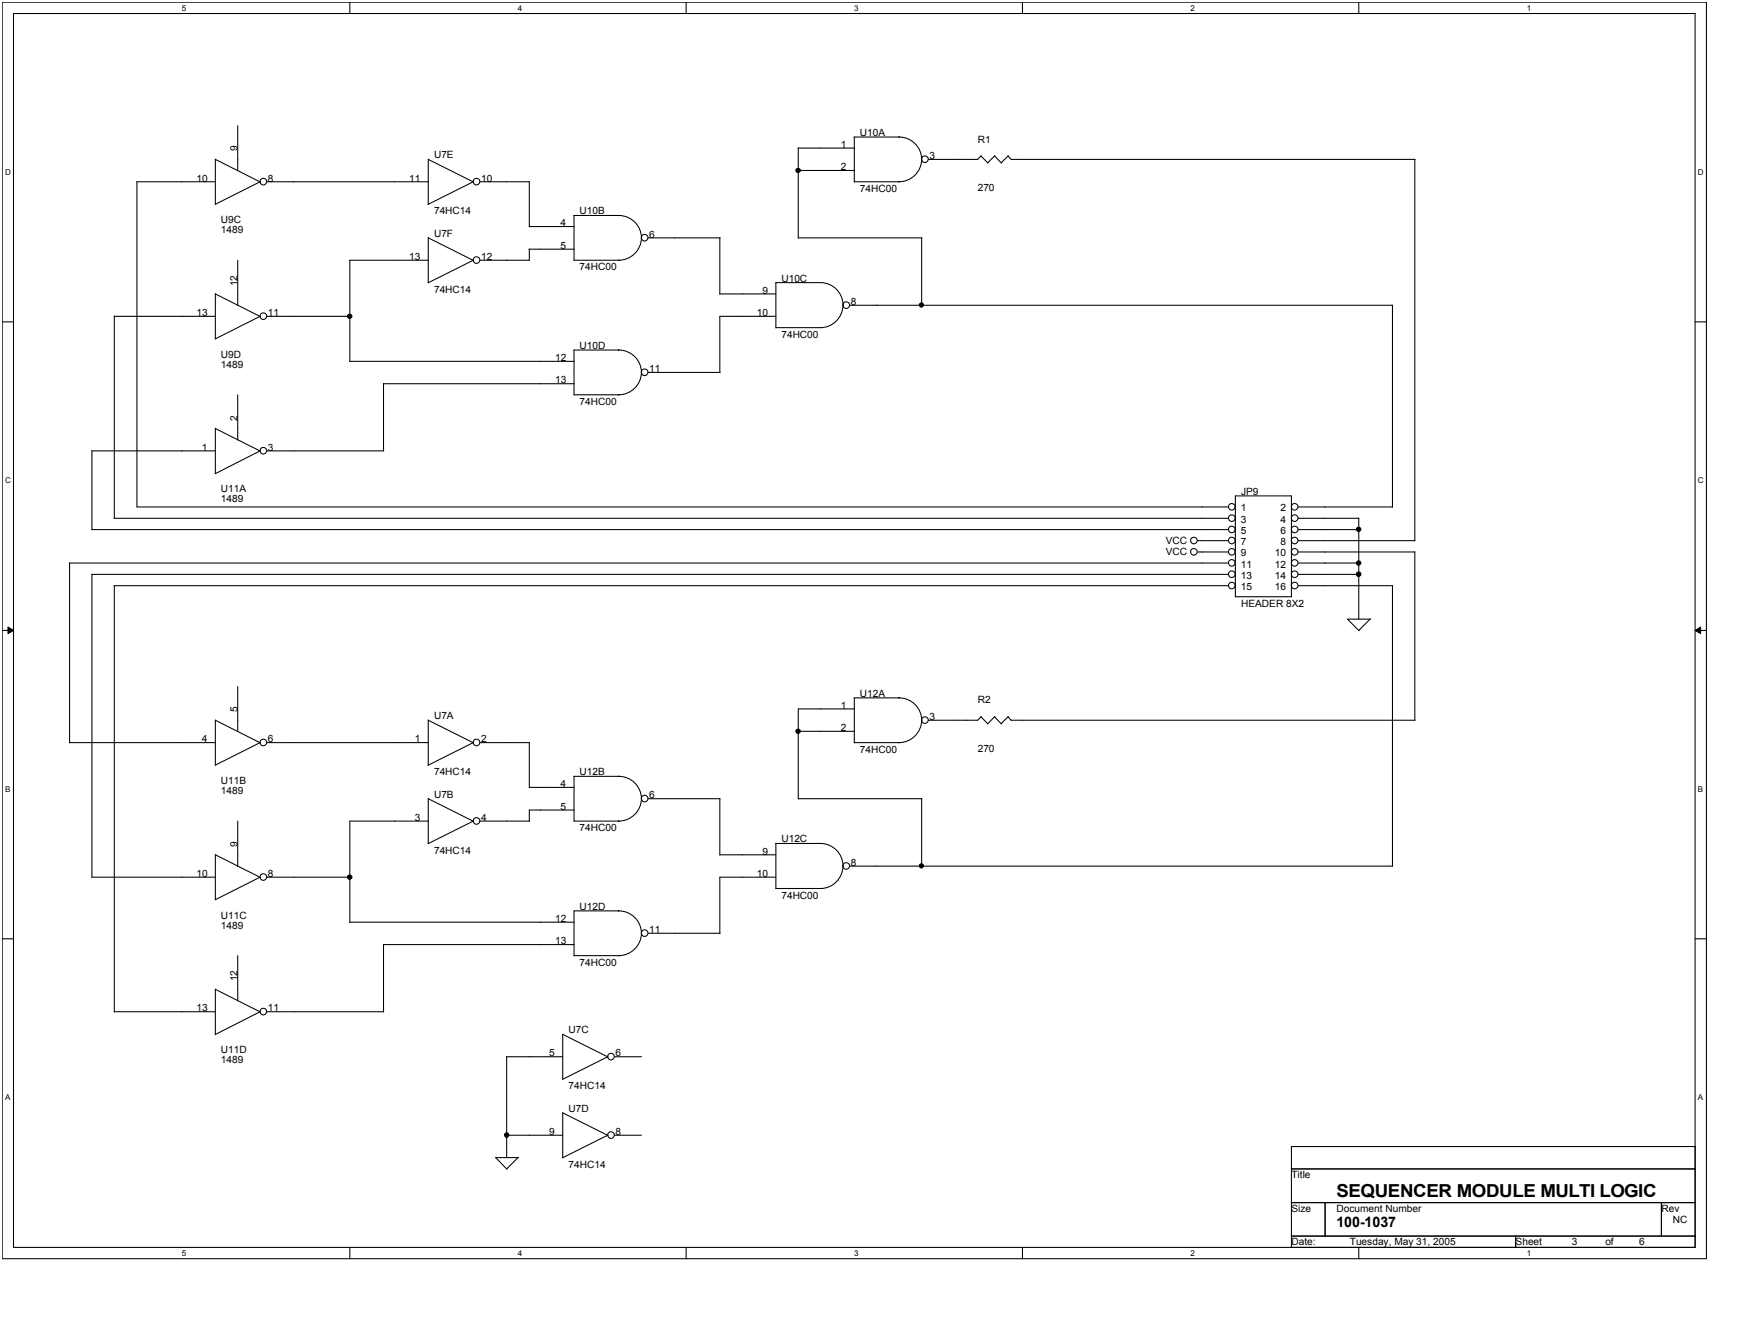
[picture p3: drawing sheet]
<svg xmlns="http://www.w3.org/2000/svg" width="279mm" height="216mm" viewBox="0 0 279 216" stroke-linecap="round" stroke-linejoin="round" font-family="sans-serif">
<path d="M.4 .4h274.1v202h-274.1zM2.2 2.2h270.5v198.3h-270.5z" fill="none" stroke="#000" stroke-width=".17"/>
<g fill="#fff">
<path d="M29.2 .6h.7v1.4h-.7z"/>
<path d="M29.2 200.7h.7v1.4h-.7z"/>
</g>
<path d="M56.3 .4v1.8M56.3 200.5v1.9" fill="none" stroke="#000" stroke-width=".17"/>
<g fill="#fff">
<path d="M83.3 .6h.7v1.4h-.7z"/>
<path d="M83.3 200.7h.7v1.4h-.7z"/>
</g>
<path d="M110.4 .4v1.8M110.4 200.5v1.9" fill="none" stroke="#000" stroke-width=".17"/>
<g fill="#fff">
<path d="M137.4 .6h.7v1.4h-.7z"/>
<path d="M137.4 200.7h.7v1.4h-.7z"/>
</g>
<path d="M164.5 .4v1.8M164.5 200.5v1.9" fill="none" stroke="#000" stroke-width=".17"/>
<g fill="#fff">
<path d="M191.5 .6h.7v1.4h-.7z"/>
<path d="M191.5 200.7h.7v1.4h-.7z"/>
</g>
<path d="M218.6 .4v1.8M218.6 200.5v1.9" fill="none" stroke="#000" stroke-width=".17"/>
<g fill="#fff">
<path d="M245.6 .6h.7v1.4h-.7z"/>
<path d="M245.6 200.7h.7v1.4h-.7z"/>
<path d="M.8 26.9h.9v1.4h-.9z"/>
<path d="M273.1 26.9h.9v1.4h-.9z"/>
<path d="M.8 76.5h.9v1.4h-.9z"/>
<path d="M273.1 76.5h.9v1.4h-.9z"/>
</g>
<path d="M.4 51.7h1.8M272.7 51.7h1.8" fill="none" stroke="#000" stroke-width=".17"/>
<g fill="#fff">
<path d="M.8 126.1h.8v1.4h-.8z"/>
<path d="M273.1 126.1h.8v1.4h-.8z"/>
</g>
<path d="M.4 101.4h1.8M272.7 101.4h1.8" fill="none" stroke="#000" stroke-width=".17"/>
<path d="M1.3 100.8l.9 .6-.9 .5zM272.7 101.4l.8-.6v1.1z" fill="#000"/>
<path d="M1.3 100.8l.9 .6-.9 .5zM272.7 101.4l.8-.6v1.1z" fill="none" stroke="#000" stroke-width=".16"/>
<g fill="#fff">
<path d="M.8 175.7h.8v1.4h-.8z"/>
<path d="M273.1 175.7h.8v1.4h-.8z"/>
</g>
<g fill="none" stroke="#000" stroke-width=".17">
<path d="M22 29.2h12.6M22 29.2v52.3h175.6M34.6 25.6l7.3 3.7M34.6 25.6v7.2M38.2 20.2v7.2M41.8 29.2l-7.2 3.7M42.9 29.2h26M68.9 25.6v7.2M68.9 38.2v7.2M68.9 25.6l7.3 3.7M68.9 38.2l7.3 3.7M76.1 29.2l-7.3 3.7"/>
<path d="M77.2 29.2h8M85.1 36.4h7.2M85.1 29.2v7.3M92.3 34.6h7.2a3.6 3.6 0 0 1 3.7 3.6 3.6 3.6 0 0 1-3.7 3.6M92.3 34.6v7.3M104.3 38.2h11.5M115.8 38.2v9.1M128.4 23.8h9M128.4 38.2h19.9M128.4 27.4h9M128.4 23.8v14.5M137.4 22h7.2a3.6 3.6 0 0 1 3.7 3.6 3.6 3.6 0 0 1-3.7 3.6"/>
<path d="M137.4 29.2h7.3M137.4 22v7.3M148.3 38.2v10.9M157.8 25.1l1.1 1.1M157.8 25l-.5 .6h-7.9M160 25.1l1.1 1.1M160 25l-1.1 1.2M162.1 25.1l.6 .6M162.2 25l-1.2 1.2M162.6 25.6h65M227.6 25.6v61.4M18.4 50.9h16.2"/>
<path d="M18.4 50.8v32.5M34.6 47.2v7.3M34.6 47.3l7.3 3.6M38.2 41.8v7.3M41.8 50.9l-7.2 3.6M42.9 50.9h13.4M56.2 41.8h12.7M56.3 58.1h36M56.3 41.8v16.3M76.1 41.8l-7.3 3.7M77.2 41.8h7.9M85.1 40.1h7.2"/>
<path d="M85.1 40.1v1.8M92.3 56.3h7.2a3.6 3.6 0 0 1 3.7 3.6 3.6 3.6 0 0 1-3.7 3.6M92.3 56.3v7.2M92.3 41.8h7.3M104.3 59.9h11.5M115.8 47.3h9M124.8 45.4h7.2a3.6 3.6 0 0 1 3.6 3.7 3.7 3.7 0 0 1-3.6 3.6M124.8 45.4v7.3M124.8 50.9h-9v9M124.8 52.7h7.2M136.7 49.1h87.3v32.4M14.8 72.5h19.8"/>
<path d="M14.8 72.4v12.7M34.6 68.8v7.3M34.6 68.9l7.3 3.6M38.2 63.5v7.2M41.8 72.5l-7.2 3.7M42.9 72.5h18.8M61.7 61.7h30.6M61.7 61.6v10.9M92.3 63.5h7.3M198.7 79.7h9v16.2h-9zM11.1 90.5h186.5M11.2 90.5v28.9"/>
<path d="M14.7 85.1h182.9M14.7 92.3h182.9M14.8 92.3v48.8M18.3 83.3h179.3M18.3 94.2h179.3M18.4 94.2v68.5M192.6 86.9h5M192.6 88.7h5M208.8 86.9h18.8M208.8 88.7h18.8M208.8 81.5h15.2M208.8 83.3h9.8"/>
<path d="M208.8 85.1h9.8M208.8 90.5h9.8M208.8 92.3h9.8M208.8 94.2h15.2M218.6 83.3v16.2M220.4 99.5h-3.7l1.9 1.9M220.4 99.5l-1.8 1.9M224 94.1v45.1M227.6 88.7v27.1M11.2 119.4h23.4M34.6 115.7v7.3M34.6 115.8l7.3 3.6"/>
<path d="M38.2 110.4v7.2M41.8 119.4l-7.2 3.6M42.9 119.4h26M68.9 115.8l7.3 3.6M68.9 115.7v7.3M76.1 119.4l-7.3 3.6M77.2 119.4h8M85.1 119.4v7.2M128.4 117.6h9M137.4 112.2h7.2a3.6 3.6 0 0 1 3.7 3.6 3.6 3.6 0 0 1-3.7 3.6M137.4 119.4h7.3M137.4 112.2v7.2"/>
<path d="M137.4 114h-9v14.4M157.8 115.2l1.1 1.2M157.8 115.2l-.5 .6h-7.9M160 115.2l1.1 1.2M160 115.2l-1.1 1.1M162.1 115.2l.6 .6M162.2 115.2l-1.2 1.1M162.6 115.8h65M34.6 137.4v7.2M34.6 137.4l7.3 3.7M38.2 132v7.3M68.9 128.4v7.2"/>
<path d="M68.9 132h-12.6v16.3M68.9 128.4l7.3 3.6M76.1 132l-7.3 3.6M77.2 132h8M85.1 126.6h7.2M92.3 124.8h7.2a3.6 3.6 0 0 1 3.7 3.6 3.6 3.6 0 0 1-3.7 3.6M92.3 124.8v7.2M92.3 132h7.3M92.3 130.2h-7.2v1.8M104.3 128.4h11.5M115.8 137.4h9M115.8 128.4v9.1"/>
<path d="M124.8 135.6h7.2a3.6 3.6 0 0 1 3.6 3.6 3.7 3.7 0 0 1-3.6 3.6M124.8 135.6v7.3M128.4 128.4h19.9M136.7 139.2h87.3M148.3 128.4v10.9M.4 150.9h1.8M14.8 141h19.8M34.6 159v7.3M34.6 159l7.3 3.7M38.2 153.6v7.3M41.8 141l-7.2 3.7M42.9 141h13.4"/>
<path d="M56.3 148.3h36M92.3 146.4h7.2a3.6 3.6 0 0 1 3.7 3.6 3.6 3.6 0 0 1-3.7 3.6M92.3 146.4v7.3M92.3 153.6h7.3M92.3 151.9h-30.6v10.8M104.3 150h11.5M124.8 142.8h7.2M124.8 141h-9v9.1M272.7 150.9h1.8M18.4 162.6h16.2M41.8 162.6l-7.2 3.7M42.9 162.6h18.8"/>
<path d="M81.5 169.9h9M81.5 169.8v16.3M90.5 166.3l7.3 3.6M90.5 166.2v7.3M90.5 178.9v7.2M90.5 178.9l7.3 3.6M97.8 169.9l-7.3 3.6M98.9 169.9h4.3M81.5 182.5h9M83.4 186.1h-3.7l1.8 1.9M83.4 186.1l-1.9 1.8M97.8 182.5l-7.3 3.6"/>
<path d="M98.9 182.5h4.3M207.7 184.3h65v16.2h-65zM207.7 187.9h65M207.7 193.3h65M207.7 198.7h65M213.1 193.3v5.4M243.8 198.7v1.8M267.2 193.3v5.4"/>
<circle cx="42.4" cy="29.2" r=".54"/>
<circle cx="76.6" cy="29.2" r=".54"/>
<circle cx="103.7" cy="38.2" r=".54"/>
<circle cx="128.4" cy="27.4" r=".36"/>
<circle cx="148.8" cy="25.6" r=".54"/>
<circle cx="42.4" cy="50.8" r=".54"/>
<circle cx="56.3" cy="50.8" r=".36"/>
<circle cx="76.6" cy="41.8" r=".54"/>
<circle cx="103.7" cy="59.8" r=".54"/>
<circle cx="136.1" cy="49" r=".54"/>
<circle cx="148.2" cy="49" r=".34"/>
<circle cx="42.4" cy="72.5" r=".54"/>
<circle cx="192" cy="88.7" r=".54"/>
<circle cx="192" cy="86.9" r=".54"/>
<circle cx="198.1" cy="88.7" r=".54"/>
<circle cx="198.1" cy="90.5" r=".54"/>
<circle cx="198.1" cy="81.5" r=".54"/>
<circle cx="198.1" cy="85.1" r=".54"/>
<circle cx="198.1" cy="92.3" r=".54"/>
<circle cx="198.1" cy="83.3" r=".54"/>
<circle cx="198.1" cy="86.9" r=".54"/>
<circle cx="198.1" cy="94.1" r=".54"/>
<circle cx="208.2" cy="83.3" r=".54"/>
<circle cx="208.2" cy="92.3" r=".54"/>
<circle cx="208.2" cy="85.1" r=".54"/>
<circle cx="208.2" cy="88.7" r=".54"/>
<circle cx="208.2" cy="81.5" r=".54"/>
<circle cx="208.2" cy="90.5" r=".54"/>
<circle cx="208.2" cy="86.9" r=".54"/>
<circle cx="208.2" cy="94.1" r=".54"/>
<circle cx="218.5" cy="92.3" r=".37"/>
<circle cx="218.5" cy="90.5" r=".36"/>
<circle cx="218.5" cy="85.1" r=".36"/>
<circle cx="42.4" cy="119.4" r=".54"/>
<circle cx="76.6" cy="119.4" r=".54"/>
<circle cx="128.4" cy="117.6" r=".36"/>
<circle cx="148.8" cy="115.8" r=".54"/>
<circle cx="76.6" cy="132" r=".54"/>
<circle cx="103.7" cy="128.4" r=".54"/>
<circle cx="136.1" cy="139.2" r=".54"/>
<circle cx="148.2" cy="139.2" r=".34"/>
<circle cx="42.4" cy="141" r=".54"/>
<circle cx="56.3" cy="141" r=".36"/>
<circle cx="103.7" cy="150" r=".54"/>
<circle cx="42.4" cy="162.6" r=".54"/>
<circle cx="98.3" cy="169.9" r=".54"/>
<circle cx="81.5" cy="182.5" r=".35"/>
<circle cx="98.3" cy="182.5" r=".54"/>
</g>
<g fill="#000">
<circle cx="128.4" cy="27.4" r=".36"/>
<circle cx="56.3" cy="50.8" r=".36"/>
<circle cx="148.2" cy="49" r=".34"/>
<circle cx="218.5" cy="92.3" r=".37"/>
<circle cx="218.5" cy="90.5" r=".36"/>
<circle cx="218.5" cy="85.1" r=".36"/>
<circle cx="128.4" cy="117.6" r=".36"/>
<circle cx="148.2" cy="139.2" r=".34"/>
<circle cx="56.3" cy="141" r=".36"/>
<circle cx="81.5" cy="182.5" r=".35"/>
</g>
<text font-size="2.9" x="215" y="192.4">SEQUENCER MODULE MULTI LOGIC</text>
<text font-size="2.3" x="215" y="197.3">100-1037</text>
<g font-size="1.6">
<text x="135.3" y="23.8">1</text>
<text x="138.3" y="21.8">U10A</text>
<text x="157.3" y="22.9">R1</text>
<text x="31.6" y="29.2">10</text>
<text x="38.2" y="24.4" transform="rotate(-90 38.2 24.4)">9</text>
<text x="43.1" y="29.2">8</text>
<text x="65.8" y="29.2">11</text>
<text x="69.8" y="25.4">U7E</text>
<text x="77.4" y="29.2">10</text>
<text x="135.3" y="27.4">2</text>
<text x="149.5" y="25.6">3</text>
<text x="35.5" y="35.9">U9C</text>
<text x="69.8" y="34.4">74HC14</text>
<text x="93.2" y="34.4">U10B</text>
<text x="138.3" y="30.8">74HC00</text>
<text x="157.3" y="30.7">270</text>
<text x="35.5" y="37.5">1489</text>
<text x="65.8" y="41.8">13</text>
<text x="69.8" y="38.1">U7F</text>
<text x="77.4" y="41.8">12</text>
<text x="90.2" y="36.4">4</text>
<text x="90.2" y="40">5</text>
<text x="104.4" y="38.2">6</text>
<text x="38.2" y="46" transform="rotate(-90 38.2 46)">12</text>
<text x="69.8" y="47.1">74HC14</text>
<text x="93.2" y="43.4">74HC00</text>
<text x="122.6" y="47.2">9</text>
<text x="125.7" y="45.3">U10C</text>
<text x="31.6" y="50.8">13</text>
<text x="43.1" y="50.8">11</text>
<text x="121.8" y="50.8">10</text>
<text x="136.9" y="49">8</text>
<text x="35.5" y="57.5">U9D</text>
<text x="35.5" y="59.1">1489</text>
<text x="89.3" y="58">12</text>
<text x="93.2" y="56.1">U10D</text>
<text x="104.4" y="59.8">11</text>
<text x="125.7" y="54.3">74HC00</text>
<text x="89.3" y="61.6">13</text>
<text x="93.2" y="65.1">74HC00</text>
<text x="38.2" y="67.6" transform="rotate(-90 38.2 67.6)">2</text>
<text x="32.5" y="72.4">1</text>
<text x="43.1" y="72.4">3</text>
<text x="35.5" y="79.2">U11A</text>
<text x="35.5" y="80.8">1489</text>
<text x="199.6" y="82.2">1</text>
<text x="199.6" y="79.5">JP9</text>
<text x="205.9" y="82.2">2</text>
<text x="187.5" y="87.5">VCC</text>
<text x="187.5" y="89.3">VCC</text>
<text x="199.6" y="84">3</text>
<text x="199.6" y="85.9">5</text>
<text x="199.6" y="87.6">7</text>
<text x="199.6" y="89.5">9</text>
<text x="205.1" y="89.5">10</text>
<text x="205.9" y="84">4</text>
<text x="205.9" y="85.9">6</text>
<text x="205.9" y="87.6">8</text>
<text x="199.6" y="91.2">11</text>
<text x="199.6" y="93.1">13</text>
<text x="199.6" y="94.9">15</text>
<text x="205.1" y="91.2">12</text>
<text x="205.1" y="93.1">14</text>
<text x="205.1" y="94.9">16</text>
<text x="199.6" y="97.5">HEADER 8X2</text>
<text x="135.3" y="113.9">1</text>
<text x="138.3" y="112">U12A</text>
<text x="157.3" y="113.1">R2</text>
<text x="32.5" y="119.3">4</text>
<text x="38.2" y="114.5" transform="rotate(-90 38.2 114.5)">5</text>
<text x="43.1" y="119.3">6</text>
<text x="66.7" y="119.3">1</text>
<text x="69.8" y="115.6">U7A</text>
<text x="77.4" y="119.3">2</text>
<text x="135.3" y="117.5">2</text>
<text x="149.5" y="115.7">3</text>
<text x="69.8" y="124.6">74HC14</text>
<text x="93.2" y="124.6">U12B</text>
<text x="138.3" y="121">74HC00</text>
<text x="157.3" y="120.8">270</text>
<text x="35.5" y="126.1">U11B</text>
<text x="35.5" y="127.7">1489</text>
<text x="66.7" y="132">3</text>
<text x="69.8" y="128.2">U7B</text>
<text x="77.4" y="132">4</text>
<text x="90.2" y="126.5">4</text>
<text x="90.2" y="130.2">5</text>
<text x="104.4" y="128.4">6</text>
<text x="38.2" y="136.1" transform="rotate(-90 38.2 136.1)">9</text>
<text x="69.8" y="137.2">74HC14</text>
<text x="93.2" y="133.6">74HC00</text>
<text x="122.6" y="137.4">9</text>
<text x="125.7" y="135.4">U12C</text>
<text x="31.6" y="141">10</text>
<text x="43.1" y="141">8</text>
<text x="121.8" y="141">10</text>
<text x="136.9" y="139.2">8</text>
<text x="35.5" y="147.7">U11C</text>
<text x="35.5" y="149.3">1489</text>
<text x="89.3" y="148.2">12</text>
<text x="93.2" y="146.3">U12D</text>
<text x="104.4" y="150">11</text>
<text x="125.7" y="144.4">74HC00</text>
<text x="89.3" y="151.8">13</text>
<text x="93.2" y="155.3">74HC00</text>
<text x="38.2" y="157.8" transform="rotate(-90 38.2 157.8)">12</text>
<text x="31.6" y="162.6">13</text>
<text x="43.1" y="162.6">11</text>
<text x="91.4" y="166.1">U7C</text>
<text x="35.5" y="169.3">U11D</text>
<text x="35.5" y="170.9">1489</text>
<text x="88.4" y="169.8">5</text>
<text x="99" y="169.8">6</text>
<text x="91.4" y="175.1">74HC14</text>
<text x="91.4" y="178.7">U7D</text>
<text x="88.4" y="182.5">9</text>
<text x="99" y="182.5">8</text>
<text x="91.4" y="187.7">74HC14</text>
<text x="207.7" y="189.4">Title</text>
<text x="207.7" y="194.8">Size</text>
<text x="215" y="194.8">Document Number</text>
<text x="267.2" y="194.8">Rev</text>
<text x="269.1" y="196.6">NC</text>
<text x="207.7" y="200.1">Date:</text>
<text x="217.1" y="200.1">Tuesday, May 31, 2005</text>
<text x="243.8" y="200.1">Sheet</text>
<text x="252.8" y="200.1">3</text>
<text x="258.2" y="200.1">of</text>
<text x="263.6" y="200.1">6</text>
</g>
<g font-size="1.3">
<text x="29.2" y="1.7">5</text>
<text x="83.3" y="1.7">4</text>
<text x="137.4" y="1.7">3</text>
<text x="191.5" y="1.7">2</text>
<text x="245.6" y="1.7">1</text>
<text x=".8" y="28.1">D</text>
<text x="273.1" y="28.1">D</text>
<text x=".8" y="77.6">C</text>
<text x="273.1" y="77.6">C</text>
<text x=".8" y="127.3">B</text>
<text x="273.1" y="127.3">B</text>
<text x=".8" y="176.8">A</text>
<text x="273.1" y="176.8">A</text>
<text x="29.2" y="201.9">5</text>
<text x="83.3" y="201.9">4</text>
<text x="137.4" y="201.9">3</text>
<text x="191.5" y="201.9">2</text>
<text x="245.6" y="201.9">1</text>
</g>
</svg>
